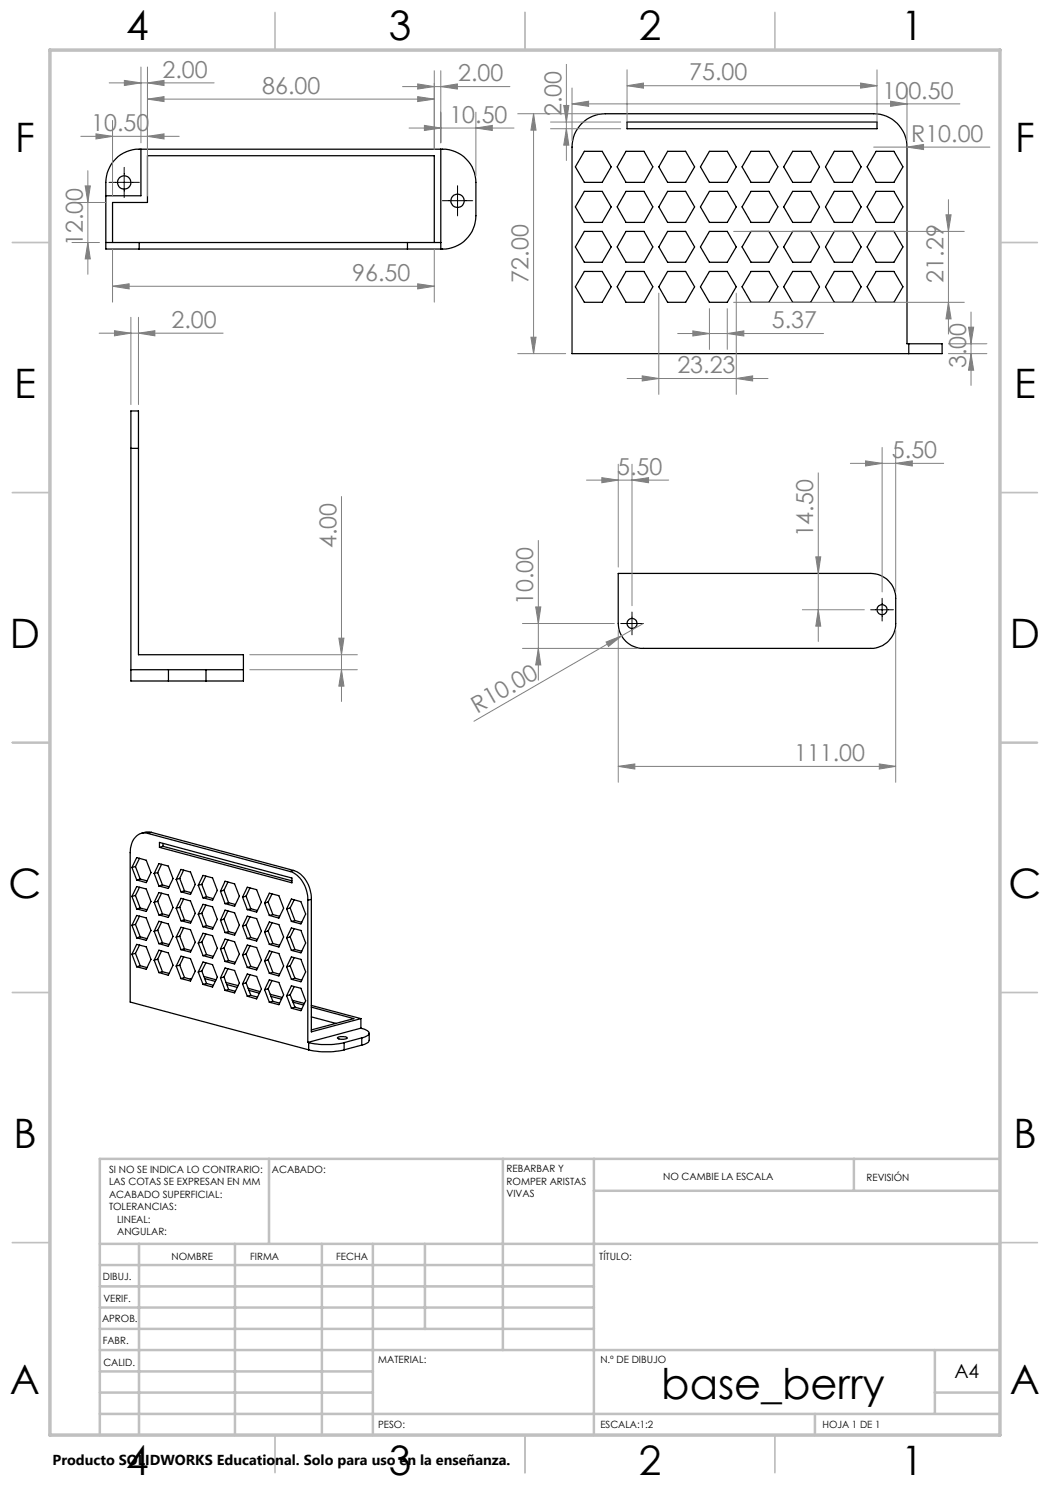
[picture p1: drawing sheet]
<svg xmlns="http://www.w3.org/2000/svg" width="210mm" height="297mm" viewBox="0 0 210 297" stroke-linecap="round" stroke-linejoin="round" font-family="sans-serif">
<g fill="none" stroke="#000" stroke-width=".25">
<path d="M28.2 29.8v9.4h-7M88.2 29.8v20M116.9 30.3h3.5l1.8 3.1-1.8 3.1h-3.5l-1.8-3.1zM116.9 38.3h3.5l1.8 3.1-1.8 3.1h-3.5l-1.8-3.1zM125.2 30.3h3.6l1.8 3.1-1.8 3.1h-3.6l-1.8-3.1zM125.2 38.3h3.6l1.8 3.1-1.8 3.1h-3.6l-1.8-3.1zM125.4 24.4h50v1.3h-50zM133.5 30.3h3.6l1.8 3.1-1.8 3.1h-3.6l-1.7-3.1zM133.5 38.3h3.6l1.8 3.1-1.8 3.1h-3.6l-1.7-3.1zM141.9 30.3h3.6l1.7 3.1-1.7 3.1h-3.6l-1.8-3.1zM141.9 38.3h3.6l1.7 3.1-1.7 3.1h-3.6l-1.8-3.1zM150.2 30.3h3.6l1.8 3.1-1.8 3.1h-3.6l-1.8-3.1z"/>
<path d="M150.2 38.3h3.6l1.8 3.1-1.8 3.1h-3.6l-1.8-3.1zM158.5 30.3h3.6l1.8 3.1-1.8 3.1h-3.6l-1.8-3.1zM158.5 38.3h3.6l1.8 3.1-1.8 3.1h-3.6l-1.8-3.1zM166.9 30.3h3.6l1.7 3.1-1.7 3.1h-3.6l-1.8-3.1zM166.9 38.3h3.6l1.7 3.1-1.7 3.1h-3.6l-1.8-3.1zM175.2 30.3h3.6l1.8 3.1-1.8 3.1h-3.6l-1.8-3.1zM175.2 38.3h3.6l1.8 3.1-1.8 3.1h-3.6l-1.8-3.1zM21.2 48.5h6.6M22.5 48.5v-8h7v-9.4h57.4v17.4M27.8 49.8h-6.6v-13.3a6.7 6.7 0 0 1 6.6-6.7h60.7a6.7 6.7 0 0 1 6.7 6.7v6.6a6.7 6.7 0 0 1-7 6.7M27.8 48.5v1.3M27.8 49.8h53.7"/>
<path d="M27.8 48.5h53.7M81.5 49.8h6.7M81.5 48.5h6.7M81.5 48.5v1.3M116.9 46.3h3.5l1.8 3.1-1.8 3.1h-3.5l-1.8-3.1zM116.9 54.3h3.5l1.8 3.1-1.8 3.1h-3.5l-1.8-3.1zM125.2 46.3h3.6l1.8 3.1-1.8 3.1h-3.6l-1.8-3.1zM125.2 54.3h3.6l1.8 3.1-1.8 3.1h-3.6l-1.8-3.1zM133.5 46.3h3.6l1.8 3.1-1.8 3.1h-3.6l-1.7-3.1zM133.5 54.3h3.6l1.8 3.1-1.8 3.1h-3.6l-1.7-3.1zM141.9 46.3h3.6l1.7 3.1-1.7 3.1h-3.6l-1.8-3.1zM141.9 54.3h3.6l1.7 3.1-1.7 3.1h-3.6l-1.8-3.1z"/>
<path d="M150.2 46.3h3.6l1.8 3.1-1.8 3.1h-3.6l-1.8-3.1zM150.2 54.3h3.6l1.8 3.1-1.8 3.1h-3.6l-1.8-3.1zM158.5 46.3h3.6l1.8 3.1-1.8 3.1h-3.6l-1.8-3.1zM158.5 54.3h3.6l1.8 3.1-1.8 3.1h-3.6l-1.8-3.1zM166.9 46.3h3.6l1.7 3.1-1.7 3.1h-3.6l-1.8-3.1zM166.9 54.3h3.6l1.7 3.1-1.7 3.1h-3.6l-1.8-3.1zM175.2 46.3h3.6l1.8 3.1-1.8 3.1h-3.6l-1.8-3.1zM175.2 54.3h3.6l1.8 3.1-1.8 3.1h-3.6l-1.8-3.1zM181.8 68.8h-.4v-39.4a6.6 6.6 0 0 0-6.7-6.6h-53.6a6.6 6.6 0 0 0-6.7 6.6v41.3h67.4M181.8 68.8h6.6v1.9h-6.6M181.8 68.8v1.9M26.2 89.7v46.5h7.5"/>
<path d="M26.2 89.7v-7.5h1.5v7.5M26.2 89.7h1.5M27.7 89.7v41.2h21v5.3h-7.5M123.6 114.7h50.6a5 5 0 0 1 4.9 5v5a4.9 4.9 0 0 1-4.9 5h-45.5a5 5 0 0 1-5.1-5zM26.2 133.9h7.5M33.7 133.9v2.3M33.7 136.2h7.5M33.7 133.9h7.5M41.2 133.9h7.5M41.2 133.9v2.3M26.4 173.5l.9-2 1.9 .5 1 2.5-1 2-1.9-.5M26.4 173.5l.9 2.5"/>
<path d="M26.4 179.3l.9-2 1.9 .5 1 2.5-1 2-1.9-.5M26.4 179.3l.9 2.5M27.1 173.3l-.7 .2M27.1 173.3l.9 2.5M27.1 179.1l-.7 .2M27.1 179.1l.9 2.5M27.9 171.7l-.8 1.6M27.9 177.4l-.8 1.7M28 175.8l-.7 .2M28 175.8l1.4 .4M29.6 166.7a2.93 2.93 0 0 0-3.5 2.9l-.1 30.8 35.7 9.6M29.6 166.7l28.4 7.6"/>
<path d="M30.3 166.5l-1.1-.1-.9 .2M30.3 166.5l-.7 .2M30.3 166.5l28.4 7.6M30.8 174.7l1-2 1.9 .5 .9 2.5-.9 2-1.9-.5M30.8 174.7l1 2.5M31.5 174.5l-.7 .2M31.5 174.5l1 2.5M31.9 168.5l26.5 7.1v1l-26.5-7.1zM32.3 172.9l-.8 1.6M32.3 178.6l-.8 1.7M32.5 177l-.7 .2M32.5 177l1.3 .4"/>
<path d="M32.6 169.3l-.7 .2M32.6 169.3l25.8 6.9M32.6 168.7v.6M35.2 175.9l1-2 1.9 .5 1 2.5-1 2-1.9-.5M35.2 175.9l1 2.5M35.9 175.7l1 2.5M35.9 175.7l-.7 .2M36.7 174l-.8 1.7M36.7 179.8l-.8 1.7M36.9 178.2l-.7 .2M36.9 178.2l1.3 .3M39.7 177.1l.9-2 1.9 .5 1 2.5-1 2-1.9-.5"/>
<path d="M39.7 177.1l.9 2.5M40.4 176.9l-.7 .2M40.4 176.9l.9 2.4M41.2 175.2l-.8 1.7M41.3 179.3l-.7 .3M41.3 179.3l1.4 .4M44.1 178.3l.9-2.1 1.9 .6 1 2.4-1 2.1-1.9-.6M44.1 178.3l.9 2.4M44.8 178l-.7 .3M44.8 178l.9 2.5M45.6 176.4l-.8 1.6M48.5 179.4l1-2 1.8 .5 1 2.5-1 2-1.8-.5"/>
<path d="M48.5 179.4l1 2.5M49.2 179.2l-.7 .2M49.2 179.2l1 2.5M50 177.6l-.8 1.6M54.4 178.8l-.8 1.6M58 174.3a5.9 5.9 0 0 1 3.6 5.8M58.7 174.1a5.9 5.9 0 0 1 3.6 5.8M58.7 174.1l-.7 .2M58.8 179.9l-.8 1.7M62.3 179.9l-.7 .2M62.3 179.9v26.5l9.9-2.7M26.4 185.1l.9-2 1.9 .5 1 2.5-1 2-1.9-.5"/>
<path d="M26.4 185.1l.9 2.5M26.4 190.8l.9-1.9 1.9 .5 1 2.5-1 1.9-1.9-.4M26.4 190.8l.9 2.6M27.1 184.9l-.7 .2M27.1 184.9l.9 2.5M27.1 190.7l-.7 .1M27.1 190.7l.9 2.4M27.9 183.2l-.8 1.7M27.9 189l-.8 1.7M28 181.6l-.7 .2M28 181.6l1.4 .4M28 187.4l-.7 .2"/>
<path d="M28 187.4l1.4 .3M28 193.1l-.7 .3M28 193.1l1.4 .4M30.8 192l1-2 1.9 .6 .9 2.4-.9 2-1.9-.5M30.8 192l1 2.5M30.8 180.5l1-2 1.9 .5 .9 2.5-.9 2-1.9-.5M30.8 180.5l1 2.5M30.8 186.3l1-2 1.9 .5 .9 2.5-.9 2-1.9-.6M30.8 186.3l1 2.4M31.5 180.3l-.7 .2M31.5 180.3l1 2.5M31.5 186.1l-.7 .2"/>
<path d="M31.5 186.1l1 2.5M31.5 191.8l-.7 .2M31.5 191.8l1 2.5M32.3 184.4l-.8 1.7M32.3 190.2l-.8 1.6M32.5 182.8l-.7 .2M32.5 182.8l1.3 .3M32.5 188.6l-.7 .1M32.5 188.6l1.3 .3M32.5 194.3l-.7 .2M32.5 194.3l1.3 .4M35.2 193.2l1-2 1.9 .5 1 2.5-1 2-1.9-.5"/>
<path d="M35.2 193.2l1 2.5M35.2 187.4l1-1.9 1.9 .4 1 2.6-1 1.9-1.9-.5M35.2 187.4l1 2.5M35.2 181.6l1-1.9 1.9 .5 1 2.5-1 1.9-1.9-.5M35.2 181.6l1 2.5M35.9 181.5l-.7 .1M35.9 181.5l1 2.5M35.9 187.3l-.7 .1M35.9 187.3l1 2.5M35.9 193l-.7 .2M35.9 193l1 2.5M36.7 185.6l-.8 1.7"/>
<path d="M36.7 191.4l-.8 1.6M36.9 189.8l1.3 .3M36.9 184l-.7 .1M36.9 184l1.3 .3M36.9 189.8l-.7 .1M36.9 195.5l-.7 .2M36.9 195.5l1.3 .4M38.3 195.8h-.3M39.7 194.4l.9-2 1.9 .5 1 2.5-1 2-1.9-.5M39.7 194.4l.9 2.5M39.7 188.6l.9-1.9 1.9 .4 1 2.5-1 2-1.9-.5M39.7 188.6l.9 2.5"/>
<path d="M39.7 182.8l.9-1.9 1.9 .5 1 2.5-1 1.9-1.9-.5M39.7 182.8l.9 2.5M40.4 182.7l-.7 .1M40.4 182.7l.9 2.4M40.4 188.4l-.7 .2M40.4 188.4l.9 2.5M40.4 194.2l-.7 .2M40.4 194.2l.9 2.5M40.8 195.3l2.4 .7M41 195.7l2 .6M41.2 181l-.8 1.7M41.2 186.8l-.8 1.6"/>
<path d="M41.2 192.6l-.8 1.6M41.3 185.1l-.7 .2M41.3 185.1l1.4 .4M41.3 190.9l-.7 .2M41.3 190.9l1.4 .4M41.3 196.7l-.7 .2M41.3 196.7l1.4 .4M44.1 189.8l.9-2 1.9 .5 1 2.5-1 2-1.9-.5M44.1 189.8l.9 2.5M44.1 195.6l.9-2 1.9 .5 1 2.5-1 2-1.9-.5M44.1 195.6l.9 2.5M44.1 184l.9-2 1.9 .6 1 2.4-1 2-1.9-.5"/>
<path d="M44.1 184l.9 2.5M44.8 183.8l-.7 .2M44.8 183.8l.9 2.5M44.8 189.6l-.7 .2M44.8 189.6l.9 2.5M44.8 195.4l-.7 .2M44.8 195.4l.9 2.5M45.2 196.5l2.4 .6M45.4 196.9l2 .6M45.6 182.2l-.8 1.6M45.6 188l-.8 1.6M45.6 193.7l-.8 1.7"/>
<path d="M45.7 180.5l-.7 .2M45.7 180.5l1.4 .4M45.7 186.3l-.7 .2M45.7 186.3l1.4 .4M45.7 192.1l-.7 .2M45.7 192.1l1.4 .4M45.7 197.9l-.7 .2M45.7 197.9l1.4 .4M48.5 191l1-2 1.8 .5 1 2.5-1 2-1.8-.5M48.5 191l1 2.5M48.5 196.8l1-2 1.8 .5 1 2.5-1 2-1.8-.6M48.5 196.8l1 2.4"/>
<path d="M48.5 185.2l1-2 1.8 .5 1 2.5-1 2-1.8-.5M48.5 185.2l1 2.5M49.2 185l-.7 .2M49.2 185l1 2.5M49.2 190.8l-.7 .2M49.2 190.8l1 2.5M49.2 196.6l-.7 .2M49.2 196.6l1 2.5M49.6 197.7l2.4 .6M49.8 198.1l2.1 .5M50 183.4l-.8 1.6M50 189.2l-.8 1.6"/>
<path d="M50 194.9l-.8 1.7M50.2 181.7l-.7 .2M50.2 181.7l1.3 .4M50.2 199.1l1.3 .3M50.2 187.5l-.7 .2M50.2 187.5l1.3 .4M50.2 193.3l-.7 .2M50.2 193.3l1.3 .4M50.2 199.1l-.7 .1M52.9 192.2l1-2 1.9 .5 .9 2.5-.9 2-1.9-.5M52.9 192.2l1 2.5M52.9 197.9l1-1.9 1.9 .5 .9 2.5-.9 1.9-1.9-.5"/>
<path d="M52.9 197.9l1 2.5M52.9 180.6l1-2 1.9 .5 .9 2.5-.9 2-1.9-.5M52.9 180.6l1 2.5M52.9 186.4l1-2 1.9 .5 .9 2.5-.9 2-1.9-.5M52.9 186.4l1 2.5M53.6 180.4l1 2.5M53.6 180.4l-.7 .2M53.6 186.2l-.7 .2M53.6 186.2l1 2.5M53.6 192l-.7 .2M53.6 192l1 2.5M53.6 197.8l-.7 .1"/>
<path d="M53.6 197.8l1 2.5M54 198.9l2.4 .6M54.2 199.3l2.1 .5M54.4 184.6l-.8 1.6M54.4 190.3l-.8 1.7M54.4 196.1l-.8 1.7M54.6 182.9l-.7 .2M54.6 182.9l1.3 .4M54.6 188.7l-.7 .2M54.6 188.7l1.3 .4M54.6 194.5l-.7 .2M54.6 194.5l1.3 .3"/>
<path d="M57.3 193.4l1-2 1.9 .5 .9 2.5-.9 2-1.9-.5M57.3 193.4l1 2.5M57.3 199.1l1-1.9 1.9 .5 .9 2.5-.9 1.9-1.9-.5M57.3 199.1l1 2.5M57.3 181.8l1-2 1.9 .5 .9 2.5-.9 2-1.9-.5M57.3 181.8l1 2.5M57.3 187.6l1-2 1.9 .5 .9 2.5-.9 2-1.9-.5M57.3 187.6l1 2.5M58 181.6l-.7 .2M58 181.6l1 2.5M58 187.4l-.7 .2M58 187.4l1 2.5"/>
<path d="M58 193.2l-.7 .2M58 193.2l1 2.4M58 199l-.7 .1M58 199l1 2.4M58.8 185.7l-.8 1.7M58.8 191.5l-.8 1.7M58.8 197.3l-.8 1.7M59 184.1l-.7 .2M59 184.1l1.4 .4M59 189.9l-.7 .2M59 189.9l1.4 .3M59 195.6l-.7 .3"/>
<path d="M59 195.6l1.4 .4M61.6 180.1v28.4M54.6 200.3l-.7 .1M54.6 200.3l1.3 .3M58.5 200.1l2.4 .6M58.6 200.4l2.1 .6M59 201.4l-.7 .2M59 201.4l1.4 .4M61.6 208.5h.1M61.7 210a16.4 16.4 0 0 0 7.1 0M61.7 208.5a16.4 16.4 0 0 0 7.1 0M61.7 208.5v1.5"/>
<path d="M62.3 201.1l9.9 2.6M62.3 201.4l8.5 2.3-8.5 2.3M62.3 203.4l4.9 1.3M67.5 207.5l.8-.2a1.02 1.02 0 0 1 1.2 .3l-1 .3a.78 .78 0 0 1-1-.4zM68.8 208.5v1.5M72.2 205.6a2.18 2.18 0 0 1 1.6 1.1 1.71 1.71 0 0 1-1.4 .9M72.2 203.7v1.9M72.2 205.6l-10.6 2.9M72.4 207.6l-3.6 .9M72.4 207.6v1.4M72.4 209l-3.6 1M73.8 206.7v1.4a1.64 1.64 0 0 1-1.4 .9"/>
<circle cx="24.8" cy="36.5" r="1.33"/>
<circle cx="91.5" cy="40.2" r="1.33"/>
<circle cx="126.4" cy="124.7" r="1"/>
<circle cx="176.4" cy="121.9" r="1"/>
</g>
<g fill="none" stroke="#808080" stroke-width=".2">
<path d="M21.8 16.6h21M24.9 16.1l3.3 .5-3.3 .5zM28.2 13.4v15.2M29.5 19.8l3.3-.5v1zM29.5 16.6l3.3-.5v1zM29.5 13.4v25.8M29.5 19.8h57.4M80.5 17.3h21.5M83.5 19.3l3.4 .5-3.4 .5zM83.5 16.8l3.4 .5-3.4 .5zM86.9 14.1v15.8M88.2 17.3l3.3-.5v1z"/>
<path d="M88.2 14.1v14.5M113.3 12.9v19.2M114.4 17.6v10.5M125.4 17.1l3.3-.5v1zM125.4 14v10.5M125.4 17.1h50M172.1 16.6l3.3 .5-3.3 .5zM175.4 14v10.5M181.4 17.6v10.5M16.2 27.3h19.6M17 37.2h1.1l-.5 3.3zM17.6 34.1v20.8"/>
<path d="M19.2 26.8l3.3 .5-3.3 .5zM22.5 24.1v15.1M29.5 27.3l3.3-.5v1zM81.8 25.6h21M84.9 25.1l3.3 .5-3.3 .5zM95.2 25.6l3.3-.5v1zM95.2 22.4v12.8M103.5 22.8h16.3M106.7 22.8l.5 3.2h-1zM106.7 22.8v47.9M110.1 24.4h14M110.1 25.7h14"/>
<path d="M112.7 21.1h1.1l-.5 3.3zM113.3 25.7l.5 3.3h-1.1zM114.4 20.8l3.3-.6v1.1zM114.4 20.8h77.6M174.7 29.4h23.3M178.1 20.2l3.3 .6-3.3 .5zM181.4 29.4l3.3-.5v1zM189.7 39.9v26.9M14.4 40.5h6.8M14.4 48.5h5.5M17.6 48.5l.5 3.3h-1.1zM22.5 57.3l3.3-.5v1z"/>
<path d="M22.5 49.8v10.6M22.5 57.3h64.4M83.5 56.8l3.4 .5-3.4 .5zM86.9 49.8v10.6M131.8 58.6v20.3M146.7 46.3h46.2M147.2 58.6v20.3M189.2 43h1l-.5 3.3zM19.8 66.6h24.8M22.9 66.1l3.3 .5-3.3 .6zM26.2 63.5v17.4M27.7 66.6l3.3-.5v1.1z"/>
<path d="M27.7 63.5v17.4M103.5 70.7h9.6M106.2 67.4h1l-.5 3.3zM125.4 75.7h28.2M128.4 75.2l3.4 .5-3.4 .5zM135.5 66.7h29.2M138.6 66.2l3.3 .5-3.3 .5zM141.9 61.7v8.2M145.5 66.7l3.3-.5v1zM145.5 61.7v8.2M146.7 60.5h46.2M147.2 75.7l3.3-.5v1z"/>
<path d="M189.7 60.5l.5 3.3h-1zM189.7 70.7h7.7M189.7 68.8h7.7M193.7 65.4h1l-.5 3.4zM194.2 70.7l.5 3.3h-1zM194.2 62.4v14.7M68.3 99.3v41M117.3 96h16.4M120.4 95.5l3.2 .5-3.2 .6zM123.6 92.8v20.6M126.4 96l3.3-.5v1.1zM126.4 92.8v28.3"/>
<path d="M163.7 94.6v33.7M170.1 92.7h18.6M173.1 92.2l3.3 .5-3.3 .5zM176.4 89.5v28.9M179.1 92.7l3.4-.5v1zM179.1 89.5v28.9M107.7 108.1v27.9M163.2 111.4h.9l-.4 3.3zM50 130.9h21.5M50 133.9h21.5M67.8 127.6h1l-.5 3.3zM68.3 133.9l.5 3.3h-1z"/>
<path d="M104.5 124.7h18.4M104.5 129.7h22.9M107.1 121.4h1.1l-.5 3.3zM107.7 129.7l.5 3.3h-1.1zM121.2 128.4l3.1-1.2-2.6 2.1zM123.6 126v30.5M124.3 127.2l-29.5 17M128.7 124.7l-4.4 2.5M160.5 122h12.4M163.7 122l.4 3.2h-.9zM179.1 126v30.5M123.6 153.3l3.4-.5v1z"/>
<path d="M123.6 153.3h55.5M175.9 152.8l3.2 .5-3.2 .5z"/>
</g>
<path d="M21.8 36.5h6.1M24.8 33.5v6M91.5 37.1v6.1M88.5 40.1h6M176.4 119.7v4.5M124.1 124.7h4.6M126.4 122.4v4.6M174.1 122h4.6" fill="none" stroke="#000" stroke-width=".2"/>
<g fill="none" stroke="#c0c0c0" stroke-width=".35">
<path d="M55 2.5v7.5M105 2.5v7.5M155 2.5v7.5M2.5 48.5h7.5M200 48.5h7.5M2.5 98.5h7.5M200 98.5h7.5M2.5 148.5h7.5M200 148.5h7.5M2.5 198.5h7.5M200 198.5h7.5M2.5 248.5h7.5"/>
<path d="M200 248.5h7.5M55 287v7.5M105 287v7.5M155 287v7.5"/>
</g>
<g fill="none" stroke="#c0c0c0" stroke-width=".5">
<path d="M53.8 231.8v17M100.6 231.8v38.2M118.8 231.8v55.2M118.8 238.2h81.2M170.8 231.8v6.4M200 231.8h-180v55.2M20 248.8h180M20 257.3h98.8M20 253h98.8M27.8 248.8v38.2M47 248.8v38.2M64.4 248.8v38.2"/>
<path d="M74.6 248.8v38.2M85 248.8v17M20 265.8h98.8M20 261.5h98.8M20 278.5h54.6M20 274.3h54.6M20 270h180M187 278.5h13M187 270v12.8M20 282.8h180M163 282.8v4.2"/>
</g>
<path d="M10 10h190v277h-190z" fill="none" stroke="#c0c0c0" stroke-width=".7"/>
<g fill="#808080">
<path d="M181.4 29.4l3.3-.5v1z"/>
<path d="M121.2 128.4l3.1-1.2-2.6 2.1z"/>
<path d="M126.4 96l3.3-.5v1.1zM120.4 95.5l3.2 .5-3.2 .6z"/>
<path d="M83.5 19.3l3.4 .5-3.4 .5zM29.5 19.8l3.3-.5v1z"/>
<path d="M24.9 16.1l3.3 .5-3.3 .5zM29.5 16.6l3.3-.5v1zM83.5 16.8l3.4 .5-3.4 .5zM88.2 17.3l3.3-.5v1zM84.9 25.1l3.3 .5-3.3 .5zM95.2 25.6l3.3-.5v1zM125.4 17.1l3.3-.5v1zM172.1 16.6l3.3 .5-3.3 .5zM114.4 20.8l3.3-.6v1.1zM178.1 20.2l3.3 .6-3.3 .5zM138.6 66.2l3.3 .5-3.3 .5zM145.5 66.7l3.3-.5v1zM22.9 66.1l3.3 .5-3.3 .6zM27.7 66.6l3.3-.5v1.1z"/>
<path d="M29.5 27.3l3.3-.5v1zM19.2 26.8l3.3 .5-3.3 .5z"/>
<path d="M147.2 75.7l3.3-.5v1zM128.4 75.2l3.4 .5-3.4 .5z"/>
<path d="M194.2 70.7l.5 3.3h-1zM193.7 65.4h1l-.5 3.4zM189.7 60.5l.5 3.3h-1zM189.2 43h1l-.5 3.3zM163.7 122l.4 3.2h-.9zM163.2 111.4h.9l-.4 3.3z"/>
<path d="M17 37.2h1.1l-.5 3.3zM17.6 48.5l.5 3.3h-1.1z"/>
<path d="M112.7 21.1h1.1l-.5 3.3zM113.3 25.7l.5 3.3h-1.1zM106.7 22.8l.5 3.2h-1zM106.2 67.4h1l-.5 3.3zM67.8 127.6h1l-.5 3.3zM68.3 133.9l.5 3.3h-1zM107.1 121.4h1.1l-.5 3.3zM107.7 129.7l.5 3.3h-1.1z"/>
<path d="M22.5 57.3l3.3-.5v1zM83.5 56.8l3.4 .5-3.4 .5z"/>
<path d="M123.6 153.3l3.4-.5v1zM175.9 152.8l3.2 .5-3.2 .5z"/>
<path d="M173.1 92.2l3.3 .5-3.3 .5zM179.1 92.7l3.4-.5v1z"/>
</g>
<text font-size="8.5" x="132.3" y="279.7">base_berry</text>
<g font-size="8.1">
<text x="25.2" y="8">4</text>
<text x="77.7" y="8">3</text>
<text x="127.7" y="8">2</text>
<text x="180.2" y="8">1</text>
<text x="3" y="30.4">F</text>
<text x="203" y="30.4">F</text>
<text x="2.8" y="79.6">E</text>
<text x="202.8" y="79.6">E</text>
<text x="2" y="129.6">D</text>
<text x="202" y="129.6">D</text>
<text x="1.7" y="179.6">C</text>
<text x="201.7" y="179.6">C</text>
<text x="2.7" y="229.6">B</text>
<text x="202.7" y="229.6">B</text>
<text x="2" y="278.9">A</text>
<text x="202" y="278.9">A</text>
<text x="25.2" y="295">4</text>
<text x="77.7" y="295">3</text>
<text x="127.7" y="295">2</text>
<text x="180.2" y="295">1</text>
</g>
<g font-size="4.7" fill="#808080">
<text x="32.5" y="15.6">2.00</text>
<text x="91.6" y="16.3">2.00</text>
<text x="137.9" y="16.1">75.00</text>
<text x="52.4" y="18.8">86.00</text>
<text x="112.3" y="23.2" transform="rotate(-90 112.3 23.2)">2.00</text>
<text x="176.5" y="19.7">100.50</text>
<text x="18.2" y="26.2">10.50</text>
<text x="89.9" y="24.6">10.50</text>
<text x="182.2" y="28.4">R10.00</text>
<text x="16.6" y="49.3" transform="rotate(-90 16.6 49.3)">12.00</text>
<text x="70.4" y="56.2">96.50</text>
<text x="105.7" y="56.5" transform="rotate(-90 105.7 56.5)">72.00</text>
<text x="188.7" y="56.5" transform="rotate(-90 188.7 56.5)">21.29</text>
<text x="34.3" y="65.6">2.00</text>
<text x="154.4" y="65.7">5.37</text>
<text x="135.5" y="74.7">23.23</text>
<text x="193.2" y="73.7" transform="rotate(-90 193.2 73.7)">3.00</text>
<text x="123.4" y="95">5.50</text>
<text x="178.4" y="91.7">5.50</text>
<text x="162.7" y="107.5" transform="rotate(-90 162.7 107.5)">14.50</text>
<text x="67.3" y="109.6" transform="rotate(-90 67.3 109.6)">4.00</text>
<text x="106.7" y="121" transform="rotate(-90 106.7 121)">10.00</text>
<text x="95.4" y="142.7" transform="rotate(-30 95.4 142.7)">R10.00</text>
<text x="158.8" y="152.3">111.00</text>
</g>
<text font-size="3.9" x="190.9" y="275.5">A4</text>
<text font-size="2.9" x="10.5" y="292.9">Producto SOLIDWORKS Educational. Solo para uso en la enseñanza.</text>
<g font-size="2">
<text x="21.8" y="234.6">SI NO SE INDICA LO CONTRARIO:</text>
<text x="21.8" y="237.1">LAS COTAS SE EXPRESAN EN MM</text>
<text x="21.8" y="239.6">ACABADO SUPERFICIAL:</text>
<text x="54.4" y="234.6">ACABADO:</text>
<text x="101.3" y="234.5">REBARBAR Y</text>
<text x="101.3" y="237">ROMPER ARISTAS</text>
<text x="101.3" y="239.5">VIVAS</text>
<text x="132.6" y="236">NO CAMBIE LA ESCALA</text>
<text x="173.3" y="236.2">REVISIÓN</text>
<text x="21.8" y="242.1">TOLERANCIAS:</text>
<text x="23.4" y="244.6">LINEAL:</text>
<text x="23.4" y="247.1">ANGULAR:</text>
<text x="34.3" y="252">NOMBRE</text>
<text x="50" y="251.9">FIRMA</text>
<text x="67.2" y="251.9">FECHA</text>
<text x="119.9" y="251.9">TÍTULO:</text>
<text x="20.6" y="256.1">DIBUJ.</text>
<text x="20.7" y="260.3">VERIF.</text>
<text x="20.4" y="264.4">APROB.</text>
<text x="20.5" y="268.8">FABR.</text>
<text x="20.7" y="273.1">CALID.</text>
<text x="75.6" y="272.5">MATERIAL:</text>
<text x="120.1" y="272.5">N.º DE DIBUJO</text>
<text x="75.6" y="285.5">PESO:</text>
<text x="120.1" y="285.6">ESCALA:1:2</text>
<text x="164.5" y="285.6">HOJA 1 DE 1</text>
</g>
</svg>
